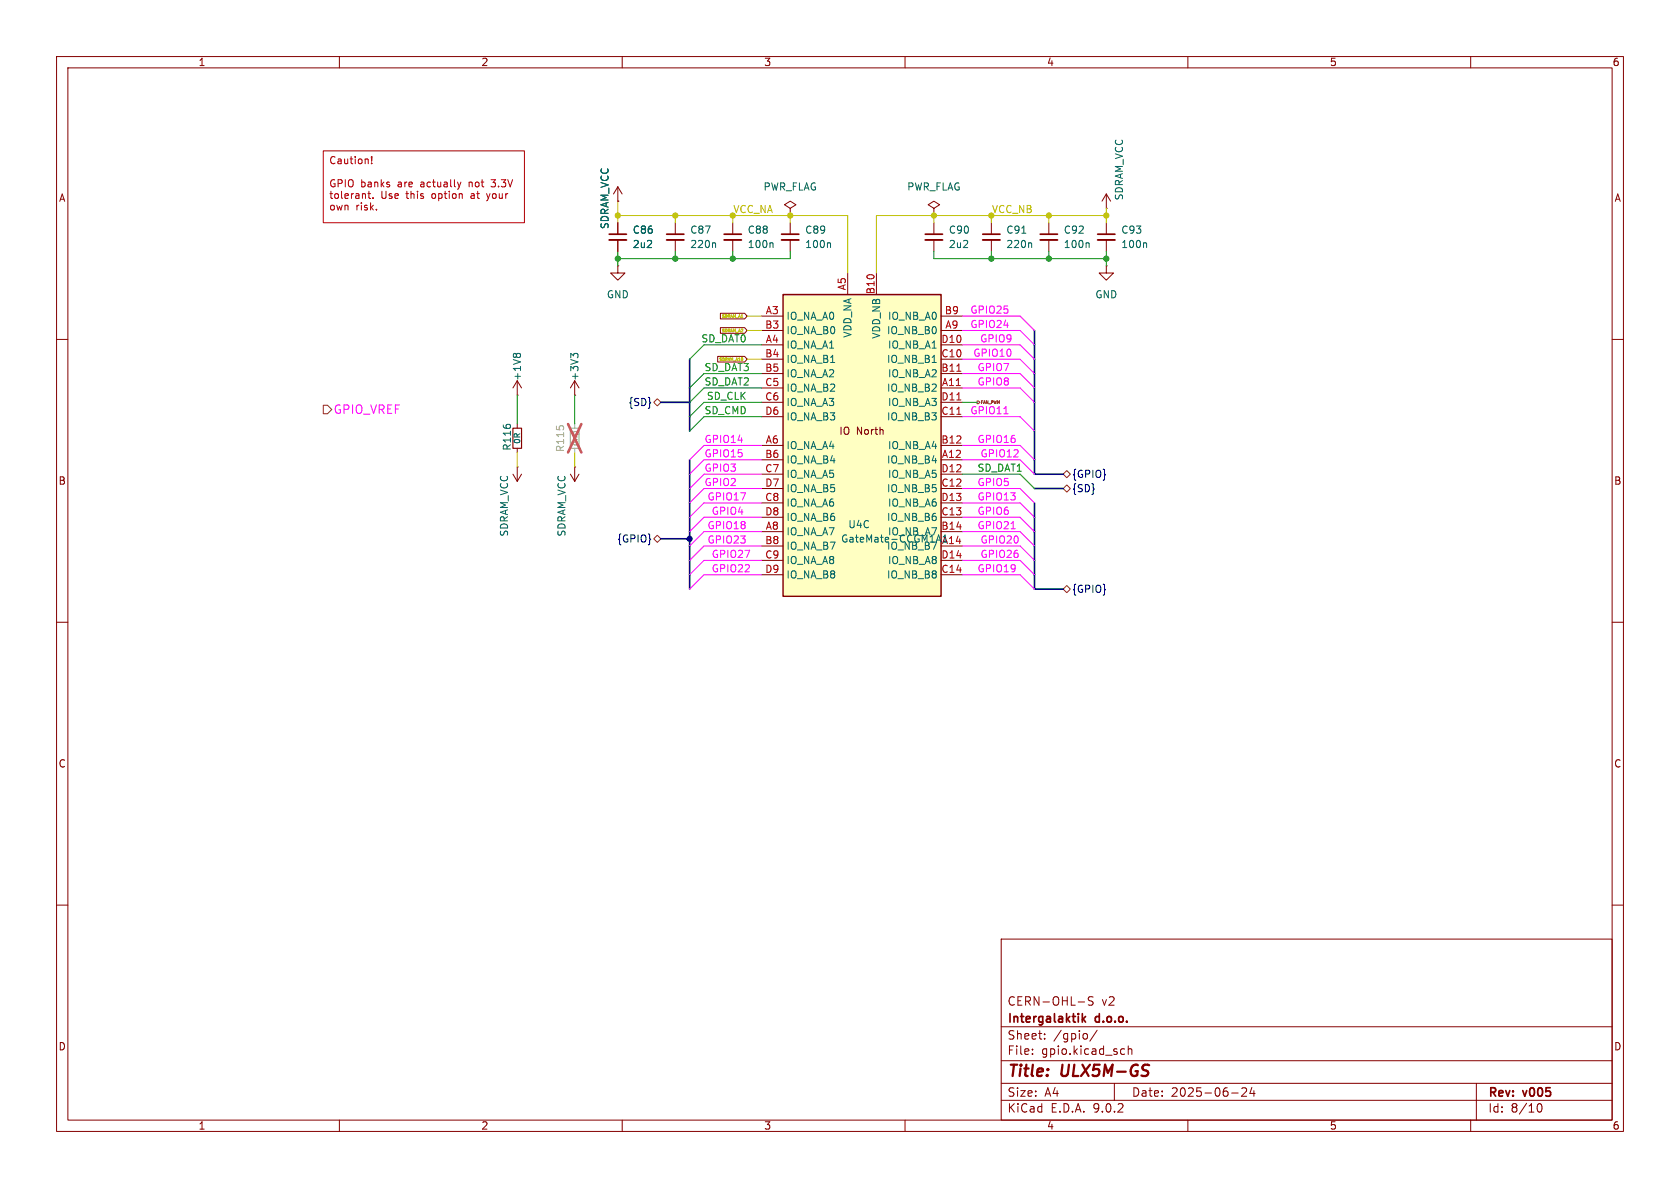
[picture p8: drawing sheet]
<svg xmlns="http://www.w3.org/2000/svg" width="297mm" height="210mm" viewBox="0 0 297 210" stroke-linecap="round" stroke-linejoin="round" font-family="sans-serif">
<g fill="none" stroke="#840000" stroke-width=".18">
<path d="M10 10h277v190h-277zM12 12h273v186h-273zM60 10v2M110 10v2M160 10v2M210 10v2M260 10v2M119.4 39.4v2M129.5 39.4v2M139.7 39.4v2M165.1 36.8l1-.6-1-.6-1 .6 1 .6v1.3M165.1 38.1h.1"/>
<path d="M165.1 39.4v2M119.4 42.4v2.1M129.5 42.4v2.1M139.7 42.4v2.1M165.1 42.4v2.1M10 60h2M91.4 74.9v.8M91.4 79.2v.8M101.6 69.9h.1M101.6 67.3v2.6M101.6 67.3l-.8 1.3M101.6 67.3l.8 1.3"/>
<path d="M285 60h2M90.7 83.8l.7 1.3M91.4 82.6h.1M91.4 82.6v2.5M92.2 83.8l-.8 1.3M100.8 83.8l.8 1.3M101.6 82.6h.1M101.6 82.6v2.5M102.4 83.8l-.8 1.3M10 110h2M285 110h2M10 160h2"/>
<path d="M177 166h108v32h-108zM190.6 177.1h1.1M193.2 176.3l-.5-.1-.2 .1v.5l.6 .3 .1 .3-.2 .3-.6-.1M285 160h2M60 198v2M110 198v2M160 198v2M177 194.5h108M177 191.5h108M177 187.5h108M177 181.5h108M182.5 186.3v.1"/>
<path d="M182.5 185.5v.1M184.7 183.6v.1M184.7 182.8v.1M192.1 182.8l.1 .2v.4l-.1 .2M194 182.1l-1.3 2M197 191.5v3M198.4 185.4l.4 .1M198.8 186.3l-.4 .1M199.5 185.5l.2-.1 .3 .1 .1 .9M199.5 184.9v1.5M210 198v2M217.7 193.2h1.2"/>
<path d="M219.5 192.4l.6-.1 .2 .1 .1 .3-.9 1.1h.9M221.3 192.2l-.3 1.1h.9M221.7 192.8v1M260 198v2M261 191.5v6.5M271.7 195.7l.2-.5 .2-.1a.81 .81 0 0 1 .6 .6 .81 .81 0 0 1-.3 .8h-.4l-.3-.5"/>
</g>
<path d="M202.9 188.2l.3 .1" fill="none" stroke="#840000" stroke-width=".4"/>
<path d="M117.9 41.4h3M128 41.4h3.1M138.2 41.4h3M163.6 41.4h3M191.3 179.2v1.5M191.9 179.7l-.6 .6M191.5 180.1l.4 .6" fill="none" stroke="#840000" stroke-width=".3"/>
<path d="M117.9 42.4h3M128 42.4h3.1M138.2 42.4h3M163.6 42.4h3" fill="none" stroke="#840000" stroke-width=".33"/>
<path d="M126.3 42.9l.2 .2v.7M136.5 42.9l.2 .2v.7M146.6 42.9l.2 .2v.7M101.4 62.9l-.5-.4v.8M101.4 62.7l.2-.2h.3l.3 .2" fill="none" stroke="#006464" stroke-width=".18"/>
<path d="M100.8 75.7h1.6v3.5h-1.6z" fill="none" stroke="#a1a1a1" stroke-width=".2"/>
<path d="M101.6 74.9v.8M101.6 79.2v.8" fill="none" stroke="#a1a1a1" stroke-width=".18"/>
<path d="M100.4 75l2.4 5M102.8 75l-2.4 5" fill="none" stroke="#e65255" stroke-width=".46"/>
<path d="M90.7 75.7h1.5v3.5h-1.5z" fill="none" stroke="#840000" stroke-width=".2"/>
<path d="M138.4 52.1h28v53.3h-28z" fill="#ffffc2"/>
<path d="M138.4 52.1h28v53.3h-28z" fill="none" stroke="#840000" stroke-width=".25"/>
<g fill="none" stroke="#840000" stroke-width=".18">
<path d="M109.2 35.6h.1M109.2 33v2.6M109.2 39.4v2M109.2 33l-.7 1.3M109.2 33l.8 1.3M139.7 36.8l1-.6-1-.6-1 .6 1 .6v1.3M139.7 38.1h.1M175.3 39.4v2M185.4 39.4v2M195.6 36.8h.1M195.6 34.3v2.5M195.6 39.4v2"/>
<path d="M195.6 34.3l-.8 1.3M195.6 34.3l.7 1.3M109.2 47v1.3h1.3l-1.3 1.2-1.3-1.2h1.3M109.2 47h.1M109.2 42.4v2.1M127.4 57.9h4.2l.5 .5-.5 .5h-4.2zM127.4 55.4h4.2l.5 .5-.5 .5h-4.2zM134.6 55.9h3.8M134.6 58.4h3.8M149.9 48.3v3.8M154.9 48.3v3.8M166.4 55.9h3.8"/>
<path d="M166.4 58.4h3.8M175.3 42.4v2.1M185.4 42.4v2.1M195.6 47v1.3h1.2l-1.2 1.2-1.3-1.2h1.3M195.6 47h.1M195.6 42.4v2.1M91.4 69.9h.1M91.4 67.3l-.7 1.3M91.4 67.3l.8 1.3M91.4 67.3v2.6M126.9 63h4.7l.5 .5-.5 .5h-4.7zM134.6 61h3.8"/>
<path d="M134.6 63.5h3.8M134.6 66h3.8M134.6 68.6h3.8M134.6 71.1h3.8M134.6 73.7h3.8M134.6 78.7h3.8M166.4 61h3.8M166.4 63.5h3.8M166.4 66h3.8M166.4 68.6h3.8M166.4 71.1h3.8M166.4 73.7h3.8"/>
<path d="M166.4 78.7h3.8M134.6 81.3h3.8M134.6 83.8h3.8M134.6 86.4h3.8M134.6 88.9h3.8M134.6 91.4h3.8M134.6 94h3.8M134.6 96.5h3.8M134.6 99.1h3.8M166.4 81.3h3.8M166.4 83.8h3.8M166.4 86.4h3.8"/>
<path d="M166.4 88.9h3.8M166.4 91.4h3.8M166.4 94h3.8M166.4 96.5h3.8M166.4 99.1h3.8M134.6 101.6h3.8M166.4 101.6h3.8"/>
</g>
<path d="M180.6 41.2h.8M182.2 42.9l.2 .2v.7M192.4 42.9l.1 .2v.7M202.5 42.9l.2 .2v.7M90.7 62.7l.3-.2 .3 .2 .2-.2h.3l.2 .2M164.8 64.1h.7M165.6 95.5h.6M165.9 94.6l-.4 1.2" fill="none" stroke="#006464" stroke-width=".18"/>
<path d="M169.2 65.6h.7M169.2 70.7h.7M169.2 73.2h.7" fill="none" stroke="#a90000" stroke-width=".18"/>
<path d="M107.7 41.4h3M173.7 41.4h3.1M183.9 41.4h3M194.1 41.4h3" fill="none" stroke="#840000" stroke-width=".3"/>
<path d="M107.7 42.4h3M173.7 42.4h3.1M183.9 42.4h3M194.1 42.4h3" fill="none" stroke="#840000" stroke-width=".33"/>
<g fill="none" stroke="#725600" stroke-width=".18">
<path d="M57.1 71.6h.8l.7 .8-.7 .7h-.8zM115.6 71.1l.6-.6 .6 .6-.6 .7zM172.7 70.9h.3l.2 .2-.2 .3h-.3zM173.8 70.8h-.3v.5M173.9 71.3l.1-.5 .2 .5M174.7 70.8v.5l-.3-.5v.5M175.5 70.9l-.2-.1v.5M175.7 70.8l.1 .5M176.2 70.8l-.2 .5M176.3 71.3v-.5l.2 .4 .2-.4v.5M115.6 95.3l.6-.7 .6 .7-.6 .6zM188 86.4l.6-.7 .6 .7-.6 .6z"/>
<path d="M188 83.8l.6-.6 .6 .6-.6 .7zM188 104.1l.6-.6 .6 .6-.6 .7z"/>
</g>
<g fill="none" stroke="#c2c200" stroke-width=".18">
<path d="M109.2 38.1h40.7v10.2M109.2 35.6v3.8M119.4 38.1v1.3M129.5 38.1v1.3M139.7 38.1v1.3M165.1 38.1v1.3M175.3 38.1v1.3M185.4 38.1v1.3M195.6 38.1h-40.7v10.2M195.6 36.8v2.6M131 56.1h.3M132.1 58.4h2.5"/>
<path d="M132.1 55.9h2.5M131.3 63.3v.4M132.1 63.5h2.5M91.4 80v2.6M101.6 80v2.6"/>
</g>
<g fill="none" stroke="#f0f" stroke-width=".18">
<path d="M170.2 58.4h10.1l2.6 2.6M170.2 55.9h10.1l2.6 2.5M134.6 78.7h-10.1l-2.6 2.6M170.2 78.7h10.1l2.6 2.6M170.2 73.7h10.1l2.6 2.5M170.2 61h10.1l2.6 2.5M170.2 66h10.1l2.6 2.6M170.2 63.5h10.1l2.6 2.5M170.2 68.6h10.1l2.6 2.5M177.5 73.1h.7M134.6 88.9h-10.1l-2.6 2.5M134.6 86.4h-10.1l-2.6 2.5"/>
<path d="M134.6 81.3h-10.1l-2.6 2.5M134.6 83.8h-10.1l-2.6 2.6M134.6 94h-10.1l-2.6 2.5M134.6 99.1h-10.1l-2.6 2.5M134.6 96.5h-10.1l-2.6 2.6M134.6 91.4h-10.1l-2.6 2.6M170.2 88.9h10.1l2.6 2.5M170.2 86.4h10.1l2.6 2.5M170.2 81.3h10.1l2.6 2.5M170.2 94h10.1l2.6 2.5M170.2 99.1h10.1l2.6 2.5M170.2 96.5h10.1l2.6 2.6"/>
<path d="M170.2 91.4h10.1l2.6 2.6M178.7 93.5h.8M134.6 101.6h-10.1l-2.6 2.5M170.2 101.6h10.1l2.6 2.5"/>
</g>
<path d="M182.9 58.4v25.4h5.1M116.8 71.1h5.1M121.9 63.5v12.7M116.8 95.3h5.1M121.9 81.3v22.8M182.9 86.4h5.1M182.9 88.9v15.2h5.1" fill="none" stroke="#000084" stroke-width=".3"/>
<path d="M109.2 44.5v2.5M119.4 44.5v1.2M129.5 44.5v1.2M139.7 44.5v1.2h-30.5M165.1 44.5v1.2h30.5M175.3 44.5v1.2M185.4 44.5v1.2M195.6 44.5v2.5M91.4 69.9v5M101.6 69.9v5M170.2 71.1h2.5" fill="none" stroke="#009600" stroke-width=".18"/>
<path d="M134.6 68.6h-10.1l-2.6 2.5M134.6 66h-10.1l-2.6 2.6M134.6 61h-10.1l-2.6 2.5M134.6 71.1h-10.1l-2.6 2.6M134.6 73.7h-10.1l-2.6 2.5M170.2 83.8h10.1l2.6 2.6" fill="none" stroke="#008400" stroke-width=".18"/>
<path d="M57.1 26.7h35.6v12.7h-35.6zM65 34.2h.5M65.2 33.8v1.1l.3 .2M65.7 28.8v.1M65.7 27.7v.8M65.9 35v.1M81.5 32.2l-.3 .8M86 34.2l.3 .9M86.2 35.4l-.2 .1M86.8 31.8h.8M86.8 32.9l.2 .1" fill="none" stroke="#c20000" stroke-width=".18"/>
<circle cx="121.9" cy="95.3" r=".46" fill="#000084" stroke="#000084" stroke-width=".18"/>
<g fill="#c2c200" stroke="#c2c200" stroke-width=".18">
<circle cx="109.2" cy="38.1" r=".46"/>
<circle cx="185.4" cy="38.1" r=".46"/>
<circle cx="195.6" cy="38.1" r=".46"/>
<circle cx="139.7" cy="38.1" r=".46"/>
<circle cx="165.1" cy="38.1" r=".46"/>
<circle cx="119.4" cy="38.1" r=".46"/>
</g>
<g fill="#009600" stroke="#009600" stroke-width=".18">
<circle cx="175.3" cy="45.7" r=".46"/>
<circle cx="185.4" cy="45.7" r=".46"/>
<circle cx="195.6" cy="45.7" r=".46"/>
<circle cx="129.5" cy="45.7" r=".46"/>
<circle cx="119.4" cy="45.7" r=".46"/>
<circle cx="109.2" cy="45.7" r=".46"/>
</g>
<g font-size="2.8" fill="#840000">
<text x="178" y="190.9">Title:</text>
<text x="187.7" y="190.9">ULX5M-GS</text>
</g>
<text font-size="2.1" fill="#f0f" x="58.9" y="73.4">GPIO_VREF</text>
<g font-size="2.1" fill="#840000">
<text x="178" y="178">CERN-OHL-S</text>
<text x="194.7" y="178">v2</text>
<text x="178" y="184">Sheet:</text>
<text x="178" y="181.2">Intergalaktik</text>
<text x="186.2" y="184">/gpio/</text>
<text x="193.7" y="181.2">d.o.o.</text>
<text x="178" y="186.7">File:</text>
<text x="184.1" y="186.7">gpio.kicad_sch</text>
<text x="178" y="196.9">KiCad</text>
<text x="178" y="194.1">Size:</text>
<text x="184.7" y="194.1">A4</text>
<text x="185.7" y="196.9">E.D.A.</text>
<text x="193.3" y="196.9">9.0.2</text>
<text x="200" y="194.1">Date:</text>
<text x="207" y="194.1">2025-06-24</text>
<text x="263" y="194.3">Rev:</text>
<text x="263" y="196.9">Id:</text>
<text x="267.1" y="196.9">8/10</text>
<text x="269.4" y="194.3">v005</text>
</g>
<g font-size="1.8" fill="#840000">
<text x="35" y="11.9">1</text>
<text x="85" y="11.9">2</text>
<text x="135" y="11.9">3</text>
<text x="185" y="11.9">4</text>
<text x="235" y="11.9">5</text>
<text x="285" y="11.9">6</text>
<text x="10.3" y="35.9">A</text>
<text x="285.3" y="35.9">A</text>
<text x="148.3" y="77.1">IO</text>
<text x="151.4" y="77.1">North</text>
<text x="10.3" y="85.9">B</text>
<text x="285.3" y="85.9">B</text>
<text x="10.3" y="135.9">C</text>
<text x="285.3" y="135.9">C</text>
<text x="10.3" y="185.9">D</text>
<text x="285.3" y="185.9">D</text>
<text x="35" y="199.9">1</text>
<text x="85" y="199.9">2</text>
<text x="135" y="199.9">3</text>
<text x="185" y="199.9">4</text>
<text x="235" y="199.9">5</text>
<text x="285" y="199.9">6</text>
</g>
<g font-size="1.8" fill="#c20000">
<text x="58.1" y="29.3">Caution!</text>
<text x="58.1" y="33.4">GPIO banks</text>
<text x="58.1" y="35.5">tolerant.</text>
<text x="67.3" y="35.5">Use</text>
<text x="70.4" y="33.4">are</text>
<text x="71.9" y="35.5">this</text>
<text x="74.6" y="33.4">actually</text>
<text x="76.6" y="35.5">option</text>
<text x="83.3" y="33.4">not</text>
<text x="83.7" y="35.5">at</text>
<text x="86.8" y="35.5">your</text>
<text x="87.5" y="33.4">3.3V</text>
<text x="58.1" y="37.5">own</text>
<text x="62.9" y="37.5">risk.</text>
</g>
<g font-size="1.8" fill="#006464">
<text x="134.9" y="33.9">PWR_FLAG</text>
<text x="160.3" y="33.9">PWR_FLAG</text>
<text x="198.7" y="35.5" transform="rotate(-90 198.7 35.5)">SDRAM_VCC</text>
<text x="107.8" y="40.6" transform="rotate(-90 107.8 40.6)">SDRAM_VCC</text>
<text x="111.8" y="41.5">C86</text>
<text x="121.9" y="41.5">C87</text>
<text x="132.1" y="41.5">C88</text>
<text x="142.2" y="41.5">C89</text>
<text x="167.6" y="41.5">C90</text>
<text x="177.8" y="41.5">C91</text>
<text x="188" y="41.5">C92</text>
<text x="198.1" y="41.5">C93</text>
<text x="111.8" y="44">2u2</text>
<text x="121.9" y="44">220n</text>
<text x="132.1" y="44">100n</text>
<text x="142.2" y="44">100n</text>
<text x="167.6" y="44">2u2</text>
<text x="177.8" y="44">220n</text>
<text x="188" y="44">100n</text>
<text x="198.1" y="44">100n</text>
<text x="107.2" y="52.9">GND</text>
<text x="193.5" y="52.9">GND</text>
<text x="138.9" y="56.7">IO_NA_A0</text>
<text x="138.9" y="59.3">IO_NA_B0</text>
<text x="150.7" y="59.8" transform="rotate(-90 150.7 59.8)">VDD_NA</text>
<text x="155.8" y="60" transform="rotate(-90 155.8 60)">VDD_NB</text>
<text x="156.7" y="59.3">IO_NB_B0</text>
<text x="156.9" y="56.7">IO_NB_A0</text>
<text x="138.9" y="61.8">IO_NA_A1</text>
<text x="138.9" y="64.4">IO_NA_B1</text>
<text x="156.7" y="64.4">IO_NB_B1</text>
<text x="156.9" y="61.8">IO_NB_A1</text>
<text x="92.3" y="67.4" transform="rotate(-90 92.3 67.4)">+1V8</text>
<text x="102.5" y="67.4" transform="rotate(-90 102.5 67.4)">+3V3</text>
<text x="138.9" y="66.9">IO_NA_A2</text>
<text x="138.9" y="69.4">IO_NA_B2</text>
<text x="138.9" y="72">IO_NA_A3</text>
<text x="156.7" y="69.4">IO_NB_B2</text>
<text x="156.9" y="66.9">IO_NB_A2</text>
<text x="156.9" y="72">IO_NB_A3</text>
<text x="138.9" y="74.5">IO_NA_B3</text>
<text x="156.7" y="74.5">IO_NB_B3</text>
<text x="90.5" y="79.8" transform="rotate(-90 90.5 79.8)">R116</text>
<text x="138.9" y="79.6">IO_NA_A4</text>
<text x="138.9" y="82.1">IO_NA_B4</text>
<text x="156.7" y="82.1">IO_NB_B4</text>
<text x="156.9" y="79.6">IO_NB_A4</text>
<text x="138.9" y="84.7">IO_NA_A5</text>
<text x="138.9" y="87.2">IO_NA_B5</text>
<text x="138.9" y="89.8">IO_NA_A6</text>
<text x="156.7" y="87.2">IO_NB_B5</text>
<text x="156.9" y="84.7">IO_NB_A5</text>
<text x="156.9" y="89.8">IO_NB_A6</text>
<text x="90" y="95" transform="rotate(-90 90 95)">SDRAM_VCC</text>
<text x="100.2" y="95" transform="rotate(-90 100.2 95)">SDRAM_VCC</text>
<text x="138.9" y="92.3">IO_NA_B6</text>
<text x="138.9" y="94.8">IO_NA_A7</text>
<text x="149.9" y="93.6">U4C</text>
<text x="156.7" y="92.3">IO_NB_B6</text>
<text x="156.9" y="94.8">IO_NB_A7</text>
<text x="138.9" y="97.4">IO_NA_B7</text>
<text x="138.9" y="99.9">IO_NA_A8</text>
<text x="148.6" y="96.1">GateMate-CCGM1A1</text>
<text x="156.7" y="97.4">IO_NB_B7</text>
<text x="156.9" y="99.9">IO_NB_A8</text>
<text x="166.4" y="96.3">A14</text>
<text x="138.9" y="102.5">IO_NA_B8</text>
<text x="156.7" y="102.5">IO_NB_B8</text>
</g>
<g font-size="1.8" fill="#c2c200">
<text x="129.5" y="37.8">VCC_NA</text>
<text x="175.3" y="37.8">VCC_NB</text>
</g>
<g font-size="1.8" fill="#a90000">
<text x="149.6" y="51.4" transform="rotate(-90 149.6 51.4)">A5</text>
<text x="154.7" y="52.1" transform="rotate(-90 154.7 52.1)">B10</text>
<text x="135.2" y="58.2">B3</text>
<text x="135.3" y="55.6">A3</text>
<text x="166.9" y="55.6">B9</text>
<text x="167" y="58.2">A9</text>
<text x="135.2" y="63.2">B4</text>
<text x="135.2" y="65.8">B5</text>
<text x="135.3" y="60.7">A4</text>
<text x="166.3" y="60.7">D10</text>
<text x="166.3" y="63.2">C10</text>
<text x="166.3" y="65.8">B11</text>
<text x="135.2" y="68.3">C5</text>
<text x="135.2" y="70.9">C6</text>
<text x="166.3" y="70.9">D11</text>
<text x="166.4" y="68.3">A11</text>
<text x="135.2" y="73.4">D6</text>
<text x="166.3" y="73.4">C11</text>
<text x="135.2" y="81">B6</text>
<text x="135.2" y="83.6">C7</text>
<text x="135.3" y="78.5">A6</text>
<text x="166.3" y="78.5">B12</text>
<text x="166.3" y="83.6">D12</text>
<text x="166.4" y="81">A12</text>
<text x="135.2" y="86.1">D7</text>
<text x="135.2" y="88.6">C8</text>
<text x="166.3" y="86.1">C12</text>
<text x="166.3" y="88.6">D13</text>
<text x="135.2" y="91.2">D8</text>
<text x="135.3" y="93.7">A8</text>
<text x="166.3" y="91.2">C13</text>
<text x="166.3" y="93.7">B14</text>
<text x="135.2" y="96.3">B8</text>
<text x="135.2" y="98.8">C9</text>
<text x="135.2" y="101.3">D9</text>
<text x="166.3" y="98.8">D14</text>
<text x="166.3" y="101.3">C14</text>
</g>
<g font-size="1.8" fill="#f0f">
<text x="171.4" y="58.1">GPIO24</text>
<text x="171.4" y="55.5">GPIO25</text>
<text x="172" y="63.2">GPIO10</text>
<text x="172.7" y="65.7">GPIO7</text>
<text x="173.2" y="60.6">GPIO9</text>
<text x="172.7" y="68.2">GPIO8</text>
<text x="171.4" y="73.3">GPIO11</text>
<text x="124.5" y="78.4">GPIO14</text>
<text x="124.5" y="83.5">GPIO3</text>
<text x="124.5" y="80.9">GPIO15</text>
<text x="172.7" y="78.4">GPIO16</text>
<text x="173.2" y="80.9">GPIO12</text>
<text x="124.5" y="86">GPIO2</text>
<text x="125" y="88.6">GPIO17</text>
<text x="172.7" y="86">GPIO5</text>
<text x="172.7" y="88.6">GPIO13</text>
<text x="125" y="93.6">GPIO18</text>
<text x="125.7" y="91.1">GPIO4</text>
<text x="172.7" y="91.1">GPIO6</text>
<text x="172.7" y="93.6">GPIO21</text>
<text x="125" y="96.2">GPIO23</text>
<text x="125.7" y="101.3">GPIO22</text>
<text x="125.7" y="98.7">GPIO27</text>
<text x="172.7" y="101.3">GPIO19</text>
<text x="173.2" y="96.2">GPIO20</text>
<text x="173.2" y="98.7">GPIO26</text>
</g>
<g font-size="1.8" fill="#008400">
<text x="123.9" y="60.6">SD_DAT0</text>
<text x="124.5" y="65.7">SD_DAT3</text>
<text x="124.5" y="68.2">SD_DAT2</text>
<text x="124.9" y="70.8">SD_CLK</text>
<text x="124.5" y="73.3">SD_CMD</text>
<text x="172.7" y="83.5">SD_DAT1</text>
</g>
<g font-size="1.8" fill="#000084">
<text x="111" y="72">{SD}</text>
<text x="189.4" y="87.2">{SD}</text>
<text x="189.4" y="84.7">{GPIO}</text>
<text x="109" y="96.1">{GPIO}</text>
<text x="189.4" y="105">{GPIO}</text>
</g>
<text font-size="1.8" fill="#989898" x="99.9" y="80" transform="rotate(-90 99.9 80)">R115</text>
<text font-size="1.4" fill="#006464" x="92.2" y="78.6" transform="rotate(-90 92.2 78.6)">0R</text>
<text font-size="1.4" fill="#989898" x="102.3" y="79" transform="rotate(-90 102.3 79)">dnp</text>
<g font-size=".7" fill="#008400">
<text x="127.4" y="58.9">SDRAM_A2</text>
<text x="126.9" y="64">SDRAM_A10</text>
</g>
<text font-size=".7" fill="#c2c200" x="127.4" y="56.4">SDRAM_A1</text>
<text font-size=".7" fill="#f0f" x="173.3" y="71.6">FAN_PWM</text>
</svg>
